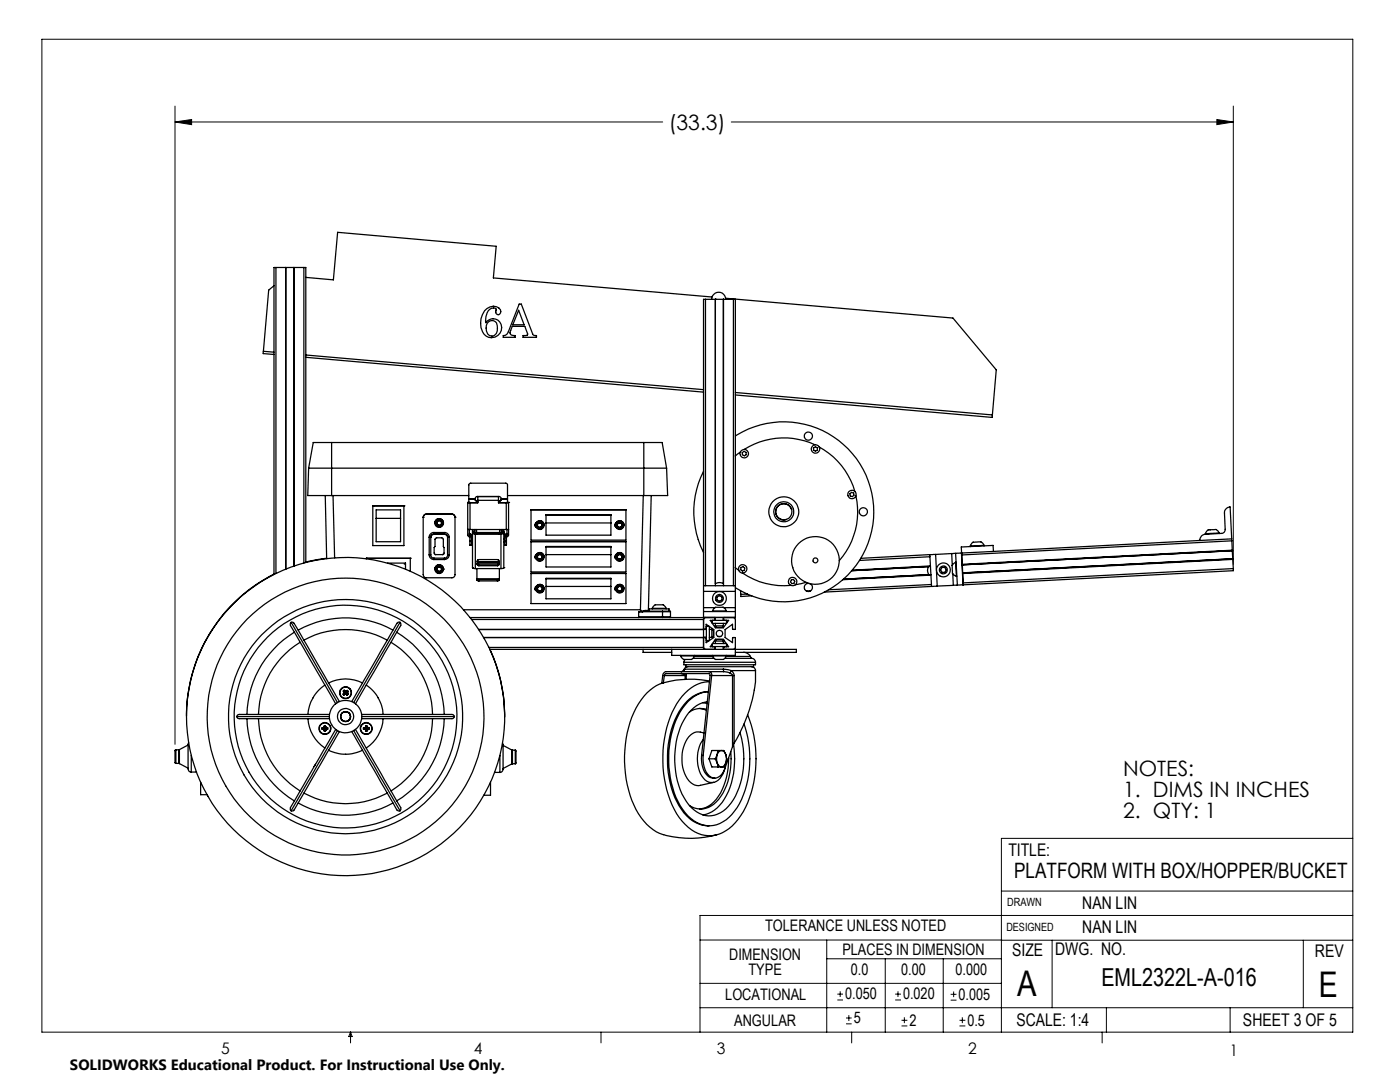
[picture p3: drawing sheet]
<svg xmlns="http://www.w3.org/2000/svg" width="279mm" height="216mm" viewBox="0 0 279 216" stroke-linecap="round" stroke-linejoin="round" font-family="sans-serif">
<g fill="none" stroke="#000" stroke-width=".2">
<path d="M8.4 7.8h261.6v198.2h-261.6zM34.9 24.3l3.3-.5v1.1zM34.9 21.2v127.3M34.9 24.3h97.4M145.9 24.3h100.2M242.9 23.8l3.2 .5-3.2 .6zM246.1 21.2v91.4M199.8 177.8h70.2M270 167.3h-70.2v38.7M139.7 187.6h60.2M139.7 196.2h60.1M165 187.6v18.4"/>
<path d="M165 191.3h34.8M167.1 199.5h1.1M167.1 198.4h1.1M167.7 197.8v1.1M176.7 191.3v14.7M178.6 199.5h1.2M178.6 198.4h1.2M179.2 197.8v1.1M188.2 191.3v14.7M189.7 199.6h1.2M189.7 198.4h1.2M190.3 197.8v1.2"/>
<path d="M199.8 187.6h70.2M210 187.6v13.5M260.1 187.6v13.5M270 182.7h-130.3v23.3M70 206v2.1M70 206l.3 .8h-.7zM119.9 206v2.1M139.7 201.1h130.3M168.8 204.3h1.2M168.8 203.1h1.2M169.4 202.6v1.1M170 206v2.1"/>
<path d="M179.9 204.7h1.2M179.9 203.6h1.2M180.5 203v1.2M191.5 204.7h1.2M191.5 203.6h1.2M192.1 203v1.2M220 206v2.1M220.8 201.1v4.9M245.5 201.1v4.9"/>
</g>
<path d="M242.9 23.8l3.2 .5-3.2 .6zM34.9 24.3l3.3-.5v1.1z" fill="#000"/>
<g fill="none" stroke="#000" stroke-width=".25">
<path d="M54.7 57l-1.1 .9-1 12.2M55.1 53.4h-.4v61.2M55.1 53.4h5.5M55.1 53.4v61M57 53.4v60.2M58.6 53.4v59.6M58.7 53.4v59.6M60.6 53.4h.4v58.9M60.6 53.4v59M61 55.4l5.5 .4 .9-9.4 31.6 2.7-.5 6.4 43.6 3.8M140.8 59.7h-.4v57.2M140.8 59.7h5.6"/>
<path d="M140.8 59.7v57.2M142 59.7a1.41 1.41 0 0 1 1.4-1.4 1.41 1.41 0 0 1 1.5 1.4M142.8 59.7h.1M142.8 59.7v57.2M144.4 59.7l-.1 56.7a1.48 1.48 0 0 0-1.5 .1M144.4 59.7v57.2M144.8 59.5l45.4 4 8.6 10.3-.8 9M146.4 59.7h.4v57.2M146.4 59.7v57.2M52.6 70.1l-.1 .5 2.2 .1M52.6 70.1l2.1 .2M61 71.3l79.4 6.9"/>
<path d="M61 70.8l79.4 7M96.7 62a1.97 1.97 0 0 1 3.2-.2 .66 .66 0 0 1-.5 1 .79 .79 0 0 1-.4-1.1 1.14 1.14 0 0 0-1.8 .7l-.2 .8-.1 1.2a1.79 1.79 0 0 1 2.8-.2 1.79 1.79 0 0 1-.3 2.7 2.08 2.08 0 0 1-2.2 .3 2.08 2.08 0 0 1-1.2-1.8 4.2 4.2 0 0 1 .7-3.4zM97.5 64.2a1.14 1.14 0 0 1 1.4 0 1.14 1.14 0 0 1 .4 1.3 1.14 1.14 0 0 1-.5 1.4 1.14 1.14 0 0 1-1.5-.3 2.06 2.06 0 0 1 .2-2.4zM103.5 61.9l1.1 2.9h-2.3zM103.6 60.7h.4l2.3 5.9a.57 .57 0 0 0 .8 .4v.3h-2.7v-.3l.8-.1 .1-.2-.6-1.6h-2.5a1.79 1.79 0 0 0-.4 1.5 .87 .87 0 0 0 1 .4v.3h-2.4v-.3a1 1 0 0 0 1.1-.8zM146.8 78.8l51.2 4.5v-.5M146.8 78.3l51.2 4.5M61.6 93.4l-.2 5.5h4.8M61.6 93.4h71.4M64.9 98.9l.3 12.6M66.2 88.3h-3.7l-.9 5.1M66.2 88.3v10.6"/>
<path d="M66.2 98.9h27.4M66.2 88.3h62.3M66.5 98.9l.3 12.4M93.6 99.5v.1M93.6 99.5v-2.8l.2-.3h7.2l.3 .3v2.8M93.6 99.6h1.2M93.6 99.5h1.2M93.6 99.6v.7M94.8 99.6l.2 .3 .3 .1M94.8 99.6l.2 .4 .3 .1M94.8 99.5l.4-.4h4.4l.4 .4M94.8 99.5v.1"/>
<path d="M95.3 100v.1M95.3 100h.1M95.4 99.8v-.7h4.1v.7M95.4 99.8h4.1M95.4 99.8v.5h-1.6M99.5 99.8v.5h1.5M99.5 100h.1M99.6 100v.1M100 99.6l-.1 .3-.3 .1M100 99.6l-.1 .3-.3 .2M100 99.5v.1M100 99.6h1.3"/>
<path d="M100 99.5h1.3M101.3 99.5v.1M101.3 98.9h27.2M101.3 99.6v.7M128.4 98.9l-.6 22.8M128.5 88.3h3.7l.8 5.1M128.5 88.3v10.6M130 98.9l-.6 22.9M133 93.4l.2 5.5h-4.7M140.4 94a17.8 17.8 0 0 0 0 16.2M146.8 87a18 18 0 0 1 27.6 15.1 18 18 0 0 1-27.6 15.2M147.7 90.2l-.9 .8"/>
<path d="M148.1 90.3l.4-.2 .4 .2v.4l-.3 .2-.4-.2zM162.3 89.4l.4-.3 .4 .3v.4l-.4 .2-.3-.2zM162.7 88.8a14.8 14.8 0 0 0-14.2 .9M163.5 89.2a14.7 14.7 0 0 1 7.1 8.9M169.6 98.5l.3-.3 .5 .2v.4l-.3 .3-.4-.1zM170.8 99a14.7 14.7 0 0 1-3.3 12.9M54.7 114.5a31.8 31.8 0 0 0-17.5 28.3M65.2 111.4l-4.2 .7M73.1 111.4h.1M73.1 111.4h8.8M73.1 111.4v.1M74.4 100.9h.1"/>
<path d="M74.4 100.9h6.2M74.4 100.9v8h6.2v-8M75.1 103.4v4.7h4.8v-4.7M75.1 103.4v-1.7h4.8v1.7M75.1 103.4h4.8M77.3 112.4h3.6M80.6 100.9h.1M80.9 112.4v1.2M80.9 112.4l-.2 .2M81.9 111.4h.1M81.9 111.4v2.6M84.5 103.2h.1"/>
<path d="M84.5 103.2v11.5a.66 .66 0 0 0 .6 .6h5.1a.6 .6 0 0 0 .6-.6v-11.5M85.1 102.6h.1M85.1 102.6a.66 .66 0 0 0-.6 .6M85.1 102.6h5.1M85.7 107.2h.3M85.7 110.7h.3M85.7 110.7a.96 .96 0 0 0 .9 1M85.7 107.2v3.5M86 110.7a.6 .6 0 0 0 .6 .7M86 107.2v3.5M86.6 106.6a.6 .6 0 0 0-.6 .6M86.6 106.3v.3"/>
<path d="M86.6 106.3a.96 .96 0 0 0-.9 .9M86.6 111.4v.3M86.6 106.3h2.1M86.6 106.6h2.1M86.6 111.7h2.1M86.6 106.6h.1M86.6 111.4h2.1M86.8 113.6h.1M86.8 104.4a.86 .86 0 0 1 .8-.9 .86 .86 0 0 1 .9 .9M86.8 113.6a.86 .86 0 0 1 .8-.9 .86 .86 0 0 1 .9 .9M86.8 104.4h.1M87 110.7l-.4-.4v-1l.2-.3v-1.4l.3-.3h1.1l.3 .3 .1 2.9-.3 .2"/>
<path d="M87 110.7h1.3M87 110.6v.1M87.2 104.1v.5M87.2 104.6l.4 .3M87.2 113.3v.5M87.2 113.8l.4 .3M87.6 103.9l.5 .2M87.6 103.9l-.4 .2M87.6 104.9h.1M87.6 113.1l.5 .2M87.6 113.1l-.4 .2M87.6 114.1h.1"/>
<path d="M88.1 104.1v.5M88.1 104.6l-.5 .3M88.1 113.3v.5M88.1 113.8l-.5 .3M88.3 110.6v.1M88.5 113.6h.1M88.5 104.4h.1M88.7 106.6a.6 .6 0 0 1 .6 .6M88.7 106.3v.3M88.7 106.3a.96 .96 0 0 1 .9 .9M88.7 111.4v.3M88.7 106.6h.1"/>
<path d="M89.3 110.7a.6 .6 0 0 1-.6 .7M89.3 107.2h.3M89.3 110.7h.3M89.3 107.2v3.5M89.6 110.7a.96 .96 0 0 1-.9 1M89.6 107.2v3.5M90.2 102.6h.1M90.2 102.6a.6 .6 0 0 1 .6 .6M90.8 103.2h.1M93.3 100.3h.5M93.3 100.3h.1M93.3 105.6l.5 .1"/>
<path d="M93.3 100.3v6.5l.2 .3h.2M93.3 100.3h.4M93.7 100.3h.1M93.7 100.3h1.7M93.7 105.7v1.1M93.7 106.4v.1M93.7 106.8h.1M93.7 107.1h.1M93.7 106.5v.3M93.7 106.5h.1M93.8 106.8l.3 .3M93.8 107.1h.1"/>
<path d="M93.8 106.5l.3 .3v1.2M93.8 108v.8h.3v-.8M93.8 108h.3M93.8 107.1v.9M93.8 100.3v5.4M93.8 105.7h7.2M94.1 107.5h.2M94.1 108.2h.2M94.3 106.4l.6 .2M94.3 113.3l.6 .2M94.3 113.3h.1M94.3 105.7v.4"/>
<path d="M94.3 106.1v7.2M94.3 106.1h.3M94.6 106.1v.3l.2 .1h5.3l.1-.1v-.3M94.6 105.7v.4M94.8 105.7v.8M94.8 106.3h-.5M94.9 106.6h5.1M94.9 113.5h5.1M94.9 106.6v6.9M95.1 105.7v.8M95.1 106.3h4.6M95.2 113.5v2.2l.4 .2"/>
<path d="M95.2 112.4l.4 .4M95.3 100.1h.1M95.4 112.1h4.1M95.4 112.1v.3l.3 .1h3.7l.1-.4M95.4 111.7v.4M95.4 106.3v.2M95.6 112.9l-.4-.3v-.7l.4-.2h3.8l.2 .2 .1 .6-.4 .4M95.6 115.6l-.4-.1h4.5l-.4 .1M95.6 112.9h3.7M95.6 115.6h3.7M95.6 112.8v.1M95.6 115.6v.3"/>
<path d="M95.6 115.9h3.7M95.6 112.8h3.7M96.1 112.1h2.7zM99.3 112.8v.1M99.3 115.6v.3M99.5 111.7v.4M99.5 106.3v.2M99.5 100.1h.1M99.7 113.5v2.3l-.4 .1M99.7 112.4l-.4 .4M99.7 105.7v.8M100 106.6v6.9"/>
<path d="M100 105.7v.8M100 106.3h.5M100.2 105.7v.4M100.2 106.1h.3M100.5 106.4l-.5 .2M100.5 113.3h.1M100.5 113.3l-.5 .2M100.5 105.7v.4M100.5 107.5h.3M100.5 108.2h.3M100.5 106.1v7.2M100.8 108v.8h.3v-.8"/>
<path d="M100.8 108h.3M101 100.3v5.4M101.1 107.1h.1M101.1 106.8l-.3 .3M101.1 106.5l-.3 .3v1.2M101.1 106.8h.1M101.1 106.5v.3M101.1 107.1v.9M101.1 106.5h.1M101.2 100.3h-1.7M101.2 100.3h.1M101.2 105.7l-.1 1.1"/>
<path d="M101.2 106.4l-.1 .1M101.2 100.3h.3M101.5 100.3h.1M101.5 100.3h-.5M101.5 105.6l-.5 .1M101.5 100.3v6.5l-.4 .3M106 101.7h18.9M106 101.7h18.9v6.1h-18.9zM106 108.1h18.9v6h-18.9zM106 114.4h18.9v6h-18.9zM106 114.4h18.9M106.8 104.7h.1"/>
<path d="M106.8 104.7l.2 .5M106.8 104.7l.1 .4M106.8 117.4h.1M106.8 117.4l.2 .4M106.8 117.4l.1 .4M106.8 111.1h.1M106.8 111.1l.2 .4M106.8 111.1l.1 .4M106.9 111.1a.85 .85 0 0 1 .8-.9 .85 .85 0 0 1 .9 .9M106.9 104.8a.85 .85 0 0 1 .8-.9 .85 .85 0 0 1 .9 .9M106.9 117.5a.85 .85 0 0 1 .8-.9 .85 .85 0 0 1 .9 .9M106.9 111.1h.1"/>
<path d="M107 104.3l-.2 .4M107 117l-.2 .4M107 110.7l-.2 .4M107.3 110.9v.5M107.3 111.4l.4 .3M107.3 104.5v.6M107.3 105.1l.4 .2M107.3 117.2v.6M107.3 117.8l.4 .2M107.3 111.4l.4 .2M107.3 105l.4 .3M107.3 117.7l.4 .3"/>
<path d="M107.7 110.6l-.4 .3M107.7 110.6l.5 .3M107.7 104.3l.5 .2M107.7 104.3l-.4 .2M107.7 117l-.4 .2M107.7 117l.5 .2M107.7 105.3h.1M107.7 111.6v.1M107.7 118h.1M108.2 110.9v.5M108.2 111.4l-.5 .3M108.2 104.5v.6"/>
<path d="M108.2 105.1l-.5 .2M108.2 117.2v.6M108.2 117.8l-.5 .2M108.2 111.4l-.5 .2M108.2 105l-.5 .3M108.2 117.7l-.5 .3M108.6 111.1h.1M109 104.4v2.4h12.9v-2.4M109 117v2.5h12.9v-2.5M109 110.7v2.4h12.9v-2.4M109 115.5h12.9M109 102.8h12.9"/>
<path d="M109 104.4h12.9M109 104.4v-1.7h12.9v1.7M109 110.7v-1.7h12.9v1.7M109 117v-1.6h12.9v1.6M109 110.7h12.9M109 117h12.9M109 109.1h12.9M122.7 104.7l.2 .5M122.7 104.7h.1M122.7 104.7l.2 .4M122.7 117.4l.2 .4M122.7 117.4h.1"/>
<path d="M122.7 111.1l.2 .4M122.7 111.1h.1M122.8 111.1a.86 .86 0 0 1 .9-.9 .86 .86 0 0 1 .8 .9M122.8 104.8a.86 .86 0 0 1 .9-.9 .86 .86 0 0 1 .8 .9M122.8 117.5a.86 .86 0 0 1 .9-.9 .86 .86 0 0 1 .8 .9M122.8 111.1h.1M122.9 104.3l-.2 .4M122.9 117l-.2 .4M122.9 110.7l-.2 .4M123.2 110.9v.5M123.2 111.4l.5 .3M123.2 104.5v.6"/>
<path d="M123.2 105.1l.5 .2M123.2 117.2v.6M123.2 117.8l.5 .2M123.2 111.4l.5 .2M123.2 105l.5 .3M123.2 117.7l.5 .3M123.7 110.6l.4 .3M123.7 110.6l-.5 .3M123.7 104.3l-.5 .2M123.7 104.3l.4 .2M123.7 117l-.5 .2M123.7 117l.4 .2"/>
<path d="M123.7 105.3h.1M123.7 111.6v.1M123.7 118h.1M124.1 110.9v.5M124.1 111.4l-.4 .3M124.1 104.5v.6M124.1 105.1l-.4 .2M124.1 117.2v.6M124.1 117.8l-.4 .2M124.1 111.4l-.4 .2M124.1 105l-.4 .3M124.1 117.7l-.4 .3"/>
<path d="M124.5 111.1h.1M140.4 116.9v1.1M140.4 118v3.2M140.4 116.9h6.4M140.4 118h6.4M143.1 119.1l.5-.2 .5 .2v.6l-.5 .3-.5-.3zM146.8 113.2l.6 .6M146.8 116.9v1.1M146.8 118v3.2M147.8 117.9v.7M147.8 118.6v.4l2.2-.1M147.9 113.2l.4-.1 .3 .2v.5l-.4 .1-.4-.2z"/>
<path d="M148.2 114.3a14.7 14.7 0 0 0 9.6 2.5M149.2 118.5l-1.4 .1M157.9 115.7l.5-.1 .2 .4-.2 .4-.4 .1-.2-.4zM158 101.6a1.62 1.62 0 0 0-2.1-1.1 1.62 1.62 0 0 0-1 2.1 1.62 1.62 0 0 0 2 1M160.8 116.2l-2.1 .5M161.8 117.9h-.9M185.3 113.1l-.1 .1a1.43 1.43 0 0 0 .2 1.5M185.6 110.7l.3 6.3M185.6 110.7l-13.8 .7M185.6 111.1l-14.1 .7M185.7 113l-15.7 .9M185.7 112.9l-15.6 .9"/>
<path d="M185.8 114.7l-17.5 .9M185.8 114.8l-17.6 .9M185.9 116.6l-20.6 1.1M185.9 117l-21.4 1.1M186.7 110.6l-1.1 .1M186.7 110.6l.3 6.3M187 116.9l-1.1 .1M188 113.2h.5l.3 .5-.2 .5h-.6l-.3-.5zM189.9 110.5l-3.2 .1M189.9 110.5l.1 2.2M190.1 114.5l.2 2.3M190.3 116.8l-3.3 .1"/>
<path d="M190.7 112.2l-.4 .3a.65 .65 0 0 0-.3 .8 1.36 1.36 0 0 0 .3 1.4l.6 .3M190.7 112.2l.2 2.8M190.7 110.4l-.8 .1M190.7 110.4l.4 6.4M190.8 112.2h-.1M190.9 115h.1M191.1 116.8h-.8M191.9 110.3l-1.2 .1M191.9 110.3l.3 6.4M191.9 110.3h.1M191.9 110.3v.4M191.9 110.7l.1 1.9"/>
<path d="M192 112.6l.1 .1M192.1 112.7h.1M192.1 112.7v1.6M192.1 114.3v.1M192.1 114.4l.1 1.9M192.2 116.7l-1.1 .1M192.2 116.7h.1M192.2 116.3v.4M193.6 109v.1M196.4 108.8l-.2-.3a.91 .91 0 0 0-1.2-.3 1.02 1.02 0 0 0-1.4 .8M196.4 108.8l-2.8 .2M196.4 108.8v.1"/>
<path d="M198.3 110l-.1-1.2-6.4 .3 .1 1.2M198.3 110l-6.4 .3M239.5 107.8l-41.2 2.2M240.6 106.6a1.15 1.15 0 0 0-1.1 1.2M240.6 106.6l3.2-.2a.73 .73 0 0 0 .7-.8l-.1-3.2a1.14 1.14 0 0 1 1.1-1.2l.3 6.3M240.6 106.5v.1M243.3 106.4l-.2-.4a.91 .91 0 0 0-1.1-.3h-.2a1.02 1.02 0 0 0-1.2 .8M243.3 106.4l-2.7 .1M243.3 106.4v.1M245.8 107.5l.1 .4M245.8 107.5l-6.3 .3M245.9 107.9l-54 2.8"/>
<path d="M245.9 107.9v1.9M245.9 109.8v.1M245.9 109.9h.1M245.9 109.9l-53.8 2.8M245.9 109.8l-53.9 2.8M245.9 109.9l.1 1.6M246 111.5v.1M246 111.6l-53.9 2.8M246 111.5l-53.9 2.8M246 111.6l.1 1.9M246.1 113.5v.4l-53.9 2.8M246.1 113.5l-53.9 2.8"/>
<path d="M58.1 124.2l.3-.1 .3 .3 9 15.6M58.1 124.2l-.2 .3 .1 .3 9 15.6M58.1 124.2l9.2 16M58.7 126.2a19.7 19.7 0 0 0-9.4 16.4M59.5 125.7a19.5 19.5 0 0 1 18.9 0M59.9 128.2a17.4 17.4 0 0 0-8.3 14.4M60.6 127.7a17.4 17.4 0 0 1 16.7 0M64.8 136.7a7.8 7.8 0 0 0-3.3 5.9M65.6 136.3a7.5 7.5 0 0 1 6.8 0M68.5 138.5l.2 .2M68.5 137.9l.2 .2M68.5 137.9l.2 .1"/>
<path d="M68.7 138.3h.1M68.7 138.3l-.2 .2M68.7 138.3v.1M68.7 137.7l.2 .2M68.7 137.7l-.2 .2M68.7 138.1h.1M68.7 138.1v.1M68.7 138.4l.1 .1M68.7 137.7l.1 .2M68.7 138.4l-.2 .1M68.7 138h.1M68.7 138.2h.1"/>
<path d="M68.7 138.2v.1M68.7 138.4h.1M68.7 138l.1 .2M68.8 138.5l-.1 .2M68.8 138.2h.1M68.8 138.5h.1M68.8 137.9l-.1 .1M68.8 138.2l-.1 .2M68.8 138h.1M68.8 138h.2M68.9 137.9l.1 .1M68.9 137.9l-.1 .1"/>
<path d="M68.9 137.9h.1M68.9 138.5h-.1M68.9 138.5h.1M68.9 138.4v.1M68.9 138.4h.1M68.9 138.4l-.1 .1M69 138h.1M69 138.5h.1M69 138.4l.1 .1M69.1 138.5h.1M69.1 138.5l.2 .2M69.1 137.9h.1"/>
<path d="M69.1 137.9l-.1 .1M69.1 137.9v.1M69.1 138h.1M69.1 138.2h.1M69.1 138.3h.1M69.1 138.2v.1M69.1 138.3l.1 .1M69.1 138h-.1M69.2 138h.1M69.2 138.2v.1M69.2 138.3l.1 .1M69.2 138.4h.1"/>
<path d="M69.2 138.1h.1M69.2 138.1l-.1 .1M69.3 138.4l.1 .1M69.3 138.4h.1M69.3 138.4l-.2 .1M69.3 138.4h-.1M69.3 138l-.1 .1M69.3 138.1l-.1 .1M69.3 138.1h.1M69.3 137.8l.2 .1M69.3 137.8l-.2 .1M69.3 137.8l-.1 .2"/>
<path d="M69.4 138.5l-.1 .2M69.5 137.9l-.2 .2M69.5 137.9l-.2 .1M73.1 136.7a7.6 7.6 0 0 1 3.3 5.9M78 128.2a17.2 17.2 0 0 1 8.3 14.4M79.2 126.2a19.6 19.6 0 0 1 9.5 16.4M79.8 124.2l.2 .6-9.1 15.6M79.8 124.2l-.3-.1-.3 .3-9 15.6M79.8 124.2l-9.2 16M92.5 121.7h35.3M93.8 123.2h38.4M94.1 123.6h46.3"/>
<path d="M95.5 125.6h45.5M95.5 125.6h44.9M97.5 129.2h42.9M97.8 129.6h61.1v.6h-12.1M97.8 129.6a32 32 0 0 1 2.9 13.5M127.5 123.1v.1M127.5 122.1h.1M127.5 122.1h4.7M127.5 123.1h4.7M127.5 122.1v1M127.8 121.7l.4 .3M128.2 122h.1"/>
<path d="M128.2 122.1h.1M128.3 129.6v.6h5.8M128.7 121.8h.7M128.7 121.8l-.5 .2M128.7 121.8l.1 .2M128.8 122l-.6 .1M128.8 122h3.4M129.4 121.8l.1 .2M129.6 122v-.5h3.9v.5M130.2 121.4l.1-.3a.95 .95 0 0 1 1.3-.4 .99 .99 0 0 1 1.3 .7M130.2 121.4h2.7M130.2 121.4v.1"/>
<path d="M132.2 123.1v.1M132.2 122.1h1.6M132.2 122v.1M132.2 122h1.6v.1M132.2 123.2h1.5M132.2 123.1h1.6M132.2 122.1v1M132.4 136.2a9.4 9.4 0 0 0-5.5 5.1 23.2 23.2 0 0 0 .5 21.1 9.2 9.2 0 0 0 8.1 4.7 19.5 19.5 0 0 0 7.6-.6M132.6 134.8l.3-.4h8.6l.2 .2-1.7 16.1M132.6 134.8h4.1M132.6 134.8l-.2 1.4M132.9 121.4v.1"/>
<path d="M133.8 123.1l-.1 .1M133.8 122.1v1M134.1 129.6v1.2h12.7v-1.2M135.9 130.9l.2 .4a.8 .8 0 0 0 1 .3 1.12 1.12 0 0 0 1.5-.7M135.9 130.9h2.7M135.9 130.8v.1M135.9 134.4l.6 .1M136.5 134.5l.2 .3M136.5 132.2v.4h14.3v-.4M136.5 132.2h14.3M136.6 133.5l-.1 .3-.6 .2 .3-.1 .3-.2M136.6 133.5h7.8"/>
<path d="M136.6 133.5l-.1 .2M136.6 134.4l-.1 .1M136.7 131.6l-.2 .6M136.7 134.8h.2M136.7 134.8v.8M136.9 132.6v.4h13.5v-.4M136.9 134.4v.4M136.9 134.8v.7M137.3 133a.79 .79 0 0 0-.8 .7M138.3 131.4h4.2M138.6 131h3.6M138.6 130.8v.1"/>
<path d="M140.4 122v1.2M140.4 121.2v.8M140.4 123.2v.4M140.4 129.2v.4M140.4 127.2h.1M140.4 129.2l.1 .3 .3 .1M140.4 127.2h.6M140.4 123.6v5.6M140.4 122h6.4M140.4 123.2h6.4M140.4 121.2h2.3M140.8 123.2l-.3 .1-.1 .3"/>
<path d="M140.9 125.6v-1l1.6 1v1.6l-1.6 1v-1h-44.4M141.5 134a.63 .63 0 0 1 .5 .8M141.5 125h-.5v2.8h.6v-2.8M141.6 127.2h.5M141.6 125.6h.5M141.6 135.9a20.7 20.7 0 0 0-9.2 .3M141.6 136a7.4 7.4 0 0 0-6 3.7 22.1 22.1 0 0 0-3 15.7 15.2 15.2 0 0 0 5.4 10.2 6.1 6.1 0 0 0 8.1-.8 17.8 17.8 0 0 0 4.7-12.2 22.5 22.5 0 0 0-1.6-10M142 134.8h4.2M142 134.8l-1.7 15.9M142.1 125.6v1.6M142.1 125.6l.3 .2v1.2l-.3 .2M142.2 128.4v.6h2.8v-.6"/>
<path d="M142.2 123.8h2.8v.6h-2.8zM142.2 130.9l.2 .4a.8 .8 0 0 0 1 .3 1.12 1.12 0 0 0 1.6-.7M142.2 121.9l.2-.4a.9 .9 0 0 1 1.2-.3 1.04 1.04 0 0 1 1.4 .7M142.2 128.4h2.8M142.2 130.9h2.8M142.2 121.9h2.8M142.2 121.9v.1M142.2 130.8v.1M142.2 129h.1M142.7 129l.1 .2M142.7 123.2l.1 .1M142.8 127.9h1.6"/>
<path d="M142.8 127.9l.2-.3h1.2l.2 .3M142.8 124.9h1.6M142.8 124.9l.2 .3h1.2l.2-.3M142.8 129.6v-.6h-1.1l1.1-1.4h1.6l1 1.4h-1v.6M142.8 123.2v.6M142.8 124.4v.5M142.8 127.9v.5M142.8 127.6v.2M143.3 127h.5M144.4 133.5l1.5 .3M144.4 133.5l.1 .5M144.4 123.2v.6"/>
<path d="M144.4 124.4v.5M144.4 127.9v.5M144.4 129h.1M144.4 127.6v.8M144.4 121.2h2.4M144.5 134h-11.5a.78 .78 0 0 0-.7 .8l-.2 1.5M144.5 134l1.2 .3M144.5 129l-.1 .6M144.5 123.2l-.1 .1 .1 .5h.9l-1 1.5h-1.6l-1.1-1.5 1.1-.1M144.7 131.4h5.3M144.9 131h4.9M145 121.9v.1"/>
<path d="M145 130.8v.1M145 128.5v.5M145.7 134.3l.5 .5M145.9 133.8l-.2 .5M145.9 133.8l.4 .3 .2 .7M145.9 133.8h4.9M146.2 134.8h.3M146.2 134.8v14.2M146.4 123.2l.4 .3v2.1h-.6v-1l-1.5 1v1.6l1.5 1v-1h.6v2.1l-.4 .3M146.5 134.8v13.5M146.8 122v1.2M146.8 121.2v.8"/>
<path d="M146.8 123.2h-13.1M148.3 130.2a1.61 1.61 0 0 1 1.5 .8M149.8 131l.2 .4M150 131.4a.78 .78 0 0 1 .8 .8M150 133a.78 .78 0 0 1 .8 .8M150.8 133.8v2.3a30.8 30.8 0 0 1-4.3 12.2M35.1 149.6l-.2 .2v2.4l.2 .1M35.1 149.6v2.7M35.1 149.6h.6M35.1 152.3h.6M35.7 152.3l.1 .1M35.7 149.6v2.7"/>
<path d="M35.8 149.6h-.1M35.8 149.6v2.8M35.8 152.4l1.7 .9M37.5 148.7l-1.7 .9M37.6 148.2l-.1 1.2a14.6 14.6 0 0 0 .2 4.5l.5 .2M38.2 150.7v3.4M38.2 154.1h1M40 156.1v2.5h1.3M47.3 143l.1 .3 .3 .1h18.1M47.3 143h18.4M49.3 143.4a19.8 19.8 0 0 0 9.4 16.4M51.6 143.4a17.5 17.5 0 0 0 8.3 14.4"/>
<path d="M60.6 158.3a17.4 17.4 0 0 0 16.7 0M61.5 143.4a7.6 7.6 0 0 0 3.3 5.9M62.9 152.5l-.3 .4M64.3 145.2h.2M64.3 145.2v.3M64.3 145.5h.2M64.3 145.2l.2 .1M64.5 145.3v.1M64.5 145.5h.1M64.5 145.2h.1M64.5 145.2l.1 .1M64.5 145.4l-.2 .1"/>
<path d="M64.5 145.4h.1M64.5 145.3h.1M64.6 145.5l.1 .1M64.6 145.3h.1M64.6 145.2v.1M64.6 145.4v.1M64.6 145.5h.1M64.6 145.4l-.1 .1M64.7 145.6h.1M64.7 145.6v.1M64.7 145.2h.1M64.7 145.2h-.1"/>
<path d="M64.7 145.1v.1M64.7 145.5v.1M64.7 145.7h.1M64.7 145.1h.1M64.7 145.5h.1M64.7 145.5l.1 .2M64.7 145.2l-.1 .1M64.7 145.7v.2M64.7 145.9h.2M64.7 144.8h.2M64.7 144.8v.3M64.7 144.8l.1 .2"/>
<path d="M64.8 145.7h.1M64.8 145h.1M64.8 145.1l-.1 .1M64.8 145v.1M64.8 145.7l-.1 .2M64.9 145.7h.1M64.9 145.1h.1M64.9 145.1l.1 .1M64.9 145v.1M64.9 145.7v.2M64.9 144.8l.1 .3M64.9 144.8v.2"/>
<path d="M65 145.2h.1M65 145.7l-.1 .2M65 145.7h.1M65 145.1v.1M65 145.1h.1M65 145.5v.1M65 145.5h.1M65 145.5l-.1 .2M65 145.1h-.1M65 145.2l.1 .1M65 145.6v.1M65 145.6h.1"/>
<path d="M65.1 145.5l-.1 .1M65.1 145.3h.1M65.1 145.5h.1M65.1 145.2h.1M65.1 145.2v.1M65.1 145.4v.1M65.1 145.5h-.1M65.1 145.4l.1 .1M65.1 145.4h.1M65.2 145.5h.2M65.2 145.2h.2M65.2 145.3v.1"/>
<path d="M65.2 145.2l-.1 .1M65.2 145.4l.2 .1M65.4 145.2v.3M65.4 145.2l-.2 .1M65.6 149.7a7.5 7.5 0 0 0 6.8 0M65.8 142.6h-18.1l-.4 .1v.3M67 145.6l-9 15.5-.1 .5 .2 .2M67.3 145.8l-9.2 16M67.7 146l-9 15.6-.2 .2h-.4M70.2 146l9 15.6 .4 .2h.2M70.6 145.8l9.2 16M70.9 145.6l9.1 15.5v.4l-.2 .3"/>
<path d="M72.2 142.6h18h.3l.2 .4M72.2 143h18.5M72.5 145.2h.3M72.5 145.2v.3M72.5 145.5h.3M72.5 145.2l.3 .1M72.8 145.3v.1M72.8 145.5h.1M72.8 145.2h.1M72.8 145.4h.1M72.8 145.4l-.3 .1M72.8 145.5l.1 .1"/>
<path d="M72.8 145.3h.1M72.8 145.2v.1M72.8 145.4v.1M72.9 145.2h.1M72.9 145.6h.1M72.9 145.6l.1 .1M72.9 145.2h-.1M73 145.2h.1M73 145.7h.1M73 145.7v.2M73 145.9h.2M73 144.8h.2"/>
<path d="M73 144.8v.3M73 145.1h.1M73 145.1l-.1 .1M73 145.2l-.2 .1M73 145.5v.2M73 144.8v.2M73 145.7h.2M73 145h.2M73 145.1v.1M73 145v.1M73.2 145.7h.1M73.2 145.1h.1"/>
<path d="M73.2 145.1v.1M73.2 145v.1M73.2 145.7v.2M73.2 145.1l.1 .1M73.2 144.8v.3M73.2 145.2l.2 .1M73.2 145.5l.1 .1M73.2 145.5v.2M73.2 144.8v.2M73.2 145.5h.1M73.3 145.6h.1M73.3 145.6l-.1 .1"/>
<path d="M73.3 145.2h.1M73.3 145.2h-.1M73.4 145.5l-.1 .1M73.4 145.5h.1M73.4 145.5h.2M73.4 145.2h.2M73.4 145.2h.1M73.4 145.3h.1M73.4 145.4h.1M73.4 145.2v.1M73.4 145.4v.1M73.4 145.5h-.2"/>
<path d="M73.4 145.3v.1M73.4 145.4l.2 .1M73.6 145.2v.3M73.6 145.2l-.2 .1M76.4 143.4a7.5 7.5 0 0 1-3.3 5.9M86.3 143.4a17.4 17.4 0 0 1-8.3 14.4M88.7 143.4a19.7 19.7 0 0 1-9.5 16.4M90.7 143l-.3 .4h-.2h-18M97.9 156.1v2.6h-1.3M98.7 154.1h1.1M99.8 150.7v3.4M100.3 148.2l.1 5.3a.63 .63 0 0 1-.6 .6"/>
<path d="M100.4 148.7l1.7 .9M102.1 149.6l.2 .1M102.1 149.6v2.8M102.1 152.4l-1.7 1M102.3 152.4h-.2M102.3 149.7v2.7M102.3 152.4h.5M102.3 149.7h.5M102.8 149.7l.2 .1v2.5l-.2 .1M102.8 149.7v2.7M139.6 141.4l1.4 .3M140 150.7a4.2 4.2 0 0 0 1.9 4.5l.8 .1"/>
<path d="M140 150.7h.3M140.2 140.2l.9 .2M140.4 147.5a6.7 6.7 0 0 0 .3 8.1 2.09 2.09 0 0 0 3.3-.7l.7-1.6M140.5 146.3a2.66 2.66 0 0 0-3.6 1.6 7.4 7.4 0 0 0 .9 8.2 2.08 2.08 0 0 0 2 .6l2.7-.6M141 141.5h-.2a3.8 3.8 0 0 0-3.2 .6M141.2 140a6.8 6.8 0 0 0-5.1 4.4 17.1 17.1 0 0 0 .8 15.5 5.4 5.4 0 0 0 5.7 2.8 8 8 0 0 0 4.9-5.5 17.9 17.9 0 0 0 .2-11M141.5 151.4l.6 1.6h1.2M141.5 151.4h1.2M142.7 151.4l.4 .8M143.1 150.6l-.1 .6 .1 1M143.1 150.6l-.4 .8M143.1 152.2l.2 .8"/>
<path d="M143.1 152.2a1.07 1.07 0 0 0 .9 .8M143.3 149.8h.7M143.3 153h.7M143.3 149.8h-1.2l-.6 1.6M143.3 149.8l-.2 .8M144 149.8a1.07 1.07 0 0 0-.9 .8M144 149.8a.99 .99 0 0 1 .9 .8M144 149.8h.5l.4 .8M144.9 152.2a.99 .99 0 0 1-.9 .8M144.9 150.6l.1 .8-.1 .8M144.9 152.2l-.4 .8h-.5M145.4 151.2a12.9 12.9 0 0 1-2.9 8.8 4.3 4.3 0 0 1-2.9 1.4"/>
<path d="M145.8 150a13.7 13.7 0 0 1-2.4 9.5 4.3 4.3 0 0 1-5.8 1.2M146.2 149l-1.5 4.3a2.19 2.19 0 0 1-2.5 1.9 4.2 4.2 0 0 1-1.9-4.5M146.4 148.5a16.1 16.1 0 0 1-2.3 11.6 5.6 5.6 0 0 1-3.9 2.5M146.5 148.3l-.3 .7M148.5 144.5a20.5 20.5 0 0 1-1.4 16.6 6.7 6.7 0 0 1-6.1 3.6 7.8 7.8 0 0 1-5.7-4.8 20.3 20.3 0 0 1 .4-17.9 7.6 7.6 0 0 1 5.3-4h.4a6.6 6.6 0 0 0-5.4 3.3 19.8 19.8 0 0 0-.9 18.6 7.7 7.7 0 0 0 5.7 4.8l.7 .1M59.5 160.2a19.5 19.5 0 0 0 18.9 0"/>
<circle cx="148.5" cy="90.5" r=".84"/>
<circle cx="161.3" cy="87" r=".81"/>
<circle cx="162.7" cy="89.6" r=".83"/>
<circle cx="170" cy="98.7" r=".84"/>
<circle cx="87.6" cy="104.4" r=".86"/>
<circle cx="87.6" cy="113.6" r=".86"/>
<circle cx="87.6" cy="113.6" r=".75"/>
<circle cx="87.6" cy="104.4" r=".75"/>
<circle cx="107.7" cy="111.1" r=".85"/>
<circle cx="107.7" cy="117.5" r=".85"/>
<circle cx="107.7" cy="104.8" r=".85"/>
<circle cx="107.8" cy="117.5" r=".75"/>
<circle cx="107.8" cy="104.8" r=".75"/>
<circle cx="107.8" cy="111.1" r=".75"/>
<circle cx="123.7" cy="104.8" r=".86"/>
<circle cx="123.7" cy="111.1" r=".86"/>
<circle cx="123.7" cy="117.5" r=".86"/>
<circle cx="123.7" cy="117.5" r=".75"/>
<circle cx="123.7" cy="104.8" r=".75"/>
<circle cx="123.7" cy="111.1" r=".75"/>
<circle cx="143.6" cy="119.4" r=".8"/>
<circle cx="143.6" cy="119.4" r="1.39"/>
<circle cx="148.2" cy="113.5" r=".83"/>
<circle cx="156.4" cy="102.1" r="1.63"/>
<circle cx="156.4" cy="102.1" r="2"/>
<circle cx="156.4" cy="102.1" r="2.98"/>
<circle cx="158.2" cy="116" r=".84"/>
<circle cx="161.3" cy="117.2" r=".81"/>
<circle cx="162.7" cy="111.8" r=".49"/>
<circle cx="162.8" cy="111.8" r="4.8"/>
<circle cx="172.3" cy="102.1" r=".81"/>
<circle cx="188.3" cy="113.7" r="1.39"/>
<circle cx="188.3" cy="113.7" r=".79"/>
<circle cx="69" cy="138.2" r="1.18"/>
<circle cx="69" cy="138.2" r="1.13"/>
<circle cx="143.6" cy="126.4" r=".63"/>
<circle cx="64.9" cy="145.4" r="1.12"/>
<circle cx="64.9" cy="145.4" r="1.18"/>
<circle cx="69" cy="143" r=".99"/>
<circle cx="69" cy="143" r="22.2"/>
<circle cx="69" cy="143" r="1.61"/>
<circle cx="69" cy="143" r="27.6"/>
<circle cx="69" cy="143" r="23.4"/>
<circle cx="69" cy="143" r="31.7"/>
<circle cx="69" cy="143" r=".98"/>
<circle cx="69" cy="143" r="3.2"/>
<circle cx="73.1" cy="145.4" r="1.18"/>
<circle cx="73.1" cy="145.4" r="1.12"/>
</g>
<g font-size="7.1">
<text x="203" y="198.7">A</text>
<text x="263.2" y="198.9">E</text>
</g>
<text font-size="4.9" x="219.8" y="196.7">EML2322L-A-016</text>
<g font-size="4.2">
<text x="133.5" y="25.9">(33.3)</text>
<text x="224.2" y="154.8">NOTES:</text>
<text x="224.2" y="158.9">1. DIMS IN INCHES</text>
<text x="224.2" y="163.1">2. QTY: 1</text>
<text x="202.4" y="175.1">PLATFORM WITH BOX/HOPPER/BUCKET</text>
</g>
<g font-size="3.5">
<text x="201.2" y="170.7">TITLE:</text>
<text x="216" y="181.4">NAN LIN</text>
<text x="202" y="190.7">SIZE</text>
<text x="210.6" y="190.6">DWG. NO.</text>
<text x="216" y="186.2">NAN LIN</text>
<text x="262.4" y="190.9">REV</text>
<text x="202.9" y="204.6">SCALE: 1:4</text>
<text x="248.1" y="204.6">SHEET 3 OF 5</text>
</g>
<g font-size="3.2">
<text x="152.7" y="185.7">TOLERANCE UNLESS NOTED</text>
<text x="145.5" y="191.5">DIMENSION</text>
<text x="168.1" y="190.5">PLACES IN DIMENSION</text>
<text x="149.4" y="194.6">TYPE</text>
<text x="169.8" y="194.6">0.0</text>
<text x="179.8" y="194.6">0.00</text>
<text x="190.7" y="194.6">0.000</text>
<text x="144.7" y="199.6">LOCATIONAL</text>
<text x="168.7" y="199.4">0.050</text>
<text x="180.2" y="199.4">0.020</text>
<text x="191.3" y="199.5">0.005</text>
<text x="146.5" y="204.6">ANGULAR</text>
<text x="170.4" y="204.2">5</text>
<text x="181.5" y="204.6">2</text>
<text x="193.1" y="204.6">0.5</text>
<text x="44.2" y="210.4">5</text>
<text x="94.6" y="210.3">4</text>
<text x="143.1" y="210.4">3</text>
<text x="193.2" y="210.3">2</text>
<text x="245.4" y="210.6">1</text>
</g>
<text font-size="3" x="14" y="213.5">SOLIDWORKS Educational Product. For Instructional Use Only.</text>
<g font-size="2.3">
<text x="200.8" y="185.7">DESIGNED</text>
<text x="201" y="180.9">DRAWN</text>
</g>
</svg>
